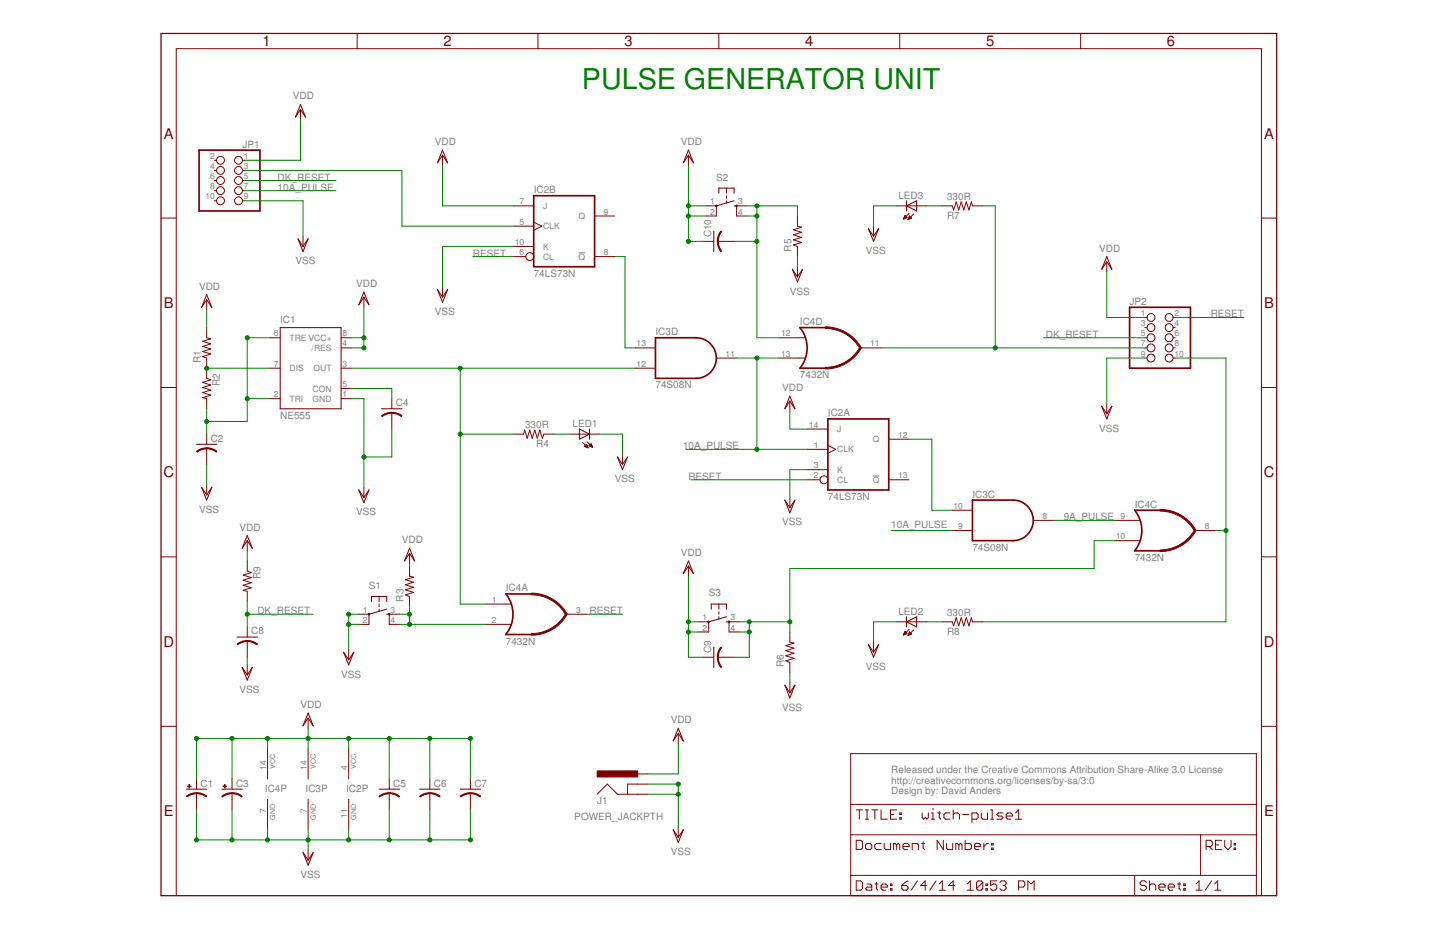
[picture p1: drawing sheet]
<svg xmlns="http://www.w3.org/2000/svg" width="432mm" height="279mm" viewBox="0 0 432 279" stroke-linecap="round" stroke-linejoin="round" font-family="sans-serif">
<path d="M173.9 75.9h2M262.2 143h2" fill="none" stroke="#808080" stroke-width=".3"/>
<path d="M48.4 10.1h335.2v259h-335.2z" fill="none" stroke="#800000" stroke-width=".38"/>
<g fill="none" stroke="#800000" stroke-width=".3">
<path d="M107.3 10.1v4.5M161.6 10.1v4.5M216 10.1v4.5M270.4 10.1v4.5M324.7 10.1v4.5M90.3 32.9v3.1M64.4 48.2h.7M64.4 51.2h.7M64.4 54.2h.7M64.4 57.3h.7M72.9 48.2h.6M72.9 51.2h.6"/>
<path d="M72.9 54.2h.6M72.9 57.3h.6M133 46.6v3.1M206.9 46.6v3.1M218.3 56.5v1.5M218.3 58.8v.8M48.4 65.5h4.6M64.4 60.3h.7M72.9 60.3h.6M91.1 71v3M154.3 61.8h6.1M154.3 67.9h6.1"/>
<path d="M154.3 77.1h3.7M154.3 74h6.1M160.4 66.8l2.4 1.1-2.4 1.3M178.7 64.9h6.1M178.7 77.1h6.1M211.4 72.5h3.1M212.2 61.8h3v3.1h-3M215.7 72.5h4.9M218.3 60.3v.8M224.4 61.8h-3.1v3.1h3.1M239.6 64.9v3l1.3 .4-2.5 .7 2.5 .8-2.5 .7 2.5 .8-2.5 .8 2.5 .7-2.5 .8 1.2 .4v3.1M262.5 67.9v3.1"/>
<path d="M269.3 61.8h9.2M271.5 65.7h.3M271.6 65.6h.5M271.7 65.4h.8M271.7 65.3h.7M271.8 65.1h.5M271.8 64.9h.3M271.9 64.8h.1M271.9 64.7l.6 .7-1 .4M271.9 64.7l-.4 1.1M272.9 65.8h.2M273 65.7h.5"/>
<path d="M273 65.6h.8M273.1 65.4h.7M273.2 64.1l-1.7 1.7M273.2 65.3h.4M273.2 65.1h.3M273.3 64.9h.1M273.3 64.9l.6 .6-1.1 .5M273.3 64.9l-.5 1.1M274.5 64.3l-1.7 1.7M283.1 61.8h3l.5 1.3 .7-2.5 .8 2.5 .7-2.5 .8 2.5 .8-2.5 .7 2.5 .8-2.5 .3 1.2h3.1M332.6 78.6v3.1M379.1 65.5h4.5"/>
<path d="M62.1 98.4v3.1l1.2 .3-2.4 .8 2.4 .7-2.4 .8 2.4 .7-2.4 .8 2.4 .8-2.4 .7 1.2 .5v6.1l1.2 .4-2.4 .8 2.4 .8-2.4 .7 2.4 .8-2.4 .7 2.4 .8-2.4 .8 1.2 .3v3M62.1 90v3.1M109.3 89.3v3M133 86.2v3.1M239.6 80.1v3.1M344 95.4h.7M344 98.4h.7M352.5 95.4h.6M352.5 98.4h.6M48.4 116.4h4.6M81.2 101.5h3M81.2 110.6h3"/>
<path d="M81.2 119.8h3M102.5 101.5h3M102.5 104.5h3M102.5 110.6h3M102.5 119.8h3M102.5 116.7h3M117.7 119.8v3M190.9 104.5h6.1M190.9 110.6h6.1M215.2 107.6h6.1M234.3 101.5h7.6M234.3 107.6h7.6"/>
<path d="M258.7 104.5h6.1M344 101.5h.7M344 104.5h.7M344 107.6h.7M352.5 101.5h.6M352.5 104.5h.6M352.5 107.6h.6M379.1 116.4h4.5M62.1 130.4v3.1M62.1 134.7v4.9M117.7 124v4.9M154.3 130.4h3l.3-1.2 .8 2.5 .8-2.5 .7 2.5 .8-2.5 .8 2.5 .7-2.5 .8 2.5 .4-1.3h3.1"/>
<path d="M171 130.4h9.2M175 132.9l1.7 1.6M175.6 134.1l.6-.6 .5 1zM175.7 134h.8M175.8 134.2h.7M175.9 133.9h.5M176 133.7h.3M176.1 134.3h.5M176.2 133.5h.1M176.4 132.7l1.7 1.7M176.5 134.5h.2M177 133.9l.6-.6 .5 1.1z"/>
<path d="M177.1 133.9h.7M177.2 134h.7M177.2 133.7h.6M177.4 133.5h.3M177.5 134.2h.5M177.5 133.4h.1M177.9 134.3h.1M187 136.5v3.1M237.3 120.5v3.1M242.7 135h6.1M242.7 128.9h6.1M248.8 133.8l2.3 1.2-2.3 1.2"/>
<path d="M267.1 132h6.1M332.6 121.3v3M62.1 145.7v3M109.3 146.4v3.1M237.3 149.5v3M242.7 144.1h3.7M242.7 141.1h6.1M267.1 144.1h6.1M286.1 159.4h6.1M286.1 153.3h6.1M310.5 156.3h6.1M334.9 156.3h7.6"/>
<path d="M359.2 159.4h6.1M48.4 167.3h4.6M74.3 168.5v3.1l1.2 .4-2.4 .8 2.4 .7-2.4 .8 2.4 .8-2.4 .7 2.4 .8-2.4 .8 1.2 .3v3M74.3 162.4v3.1M113.9 179.2v1.5M123.1 170.1v3l1.2 .3-2.5 .8 2.5 .7-2.5 .8 2.5 .7-2.5 .8 2.5 .8-2.5 .7 1.3 .5v3M123.1 166.2v3.1M206.9 170.1v3M334.9 162.4h7.6M379.1 167.3h4.5M74.3 188.3v3.1M74.3 192.6v4.9"/>
<path d="M74.3 199.7v3.1M104.8 195.2v3M107.8 184.5h3.1v3.1h-3.1M113.9 181.5v.7M113.9 183v.8M120 184.5h-3v3.1h3M145.9 187.6h7.6M145.9 181.5h7.6M170.3 184.5h6.1M209.9 186.8h3.1v3.1h-3.1M211.4 197.5h3.1M215.7 197.5h4.9"/>
<path d="M216 181.5v1.5M216 183.8v.7M216 185.3v.8M222.1 186.8h-3v3.1h3M237.3 189.9v3l1.3 .3-2.5 .8 2.5 .7-2.5 .8 2.5 .8-2.5 .7 2.5 .8-2.5 .7 1.2 .5v3M262.5 192.9v3.1M269.3 186.8h9.2M271.5 190.7h.2M271.6 190.5h.5M271.7 190.4h.7M271.7 190.2h.7M271.8 190.1h.5"/>
<path d="M271.8 189.9h.3M271.9 189.8h.1M271.9 189.7l.6 .6-1 .5zM272.9 190.8h.2M273 190.7h.4M273 190.5h.8M273.1 190.4h.7M273.2 189.1l-1.7 1.7M273.2 190.2h.5M273.2 190.1h.3M273.3 189.9h.1M273.3 189.9l.6 .6-1.1 .4z"/>
<path d="M274.5 189.3l-1.7 1.6M283.1 186.8h3l.5 1.2 .7-2.4 .8 2.4 .7-2.4 .8 2.4 .8-2.4 .7 2.4 .8-2.4 .3 1.2h3.1M48.4 218.2h4.6M92.6 215.8v3M237.3 205.1v3M379.1 218.2h4.5M59.1 234v3.1M59.1 238.3v4.9M69.7 234v3.1M69.7 238.3v4.9M80.4 224.9v9.1M92.6 224.9v9.1"/>
<path d="M104.8 224.9v9.1M117 234v3.1M117 238.3v4.9M129.2 234v3.1M129.2 238.3v4.9M141.4 234v3.1M141.4 238.3v4.9M179.4 238.6l3.1-3 3 3h9.2M191.6 232.5h3.1M194.7 235.6h-6.1v3M203.8 220.3v3.1M255.6 226.4h121.9v42.7h-121.9z"/>
<path d="M80.4 240.1v9.2M92.6 240.1v9.2M92.6 255.4v3M104.8 240.1v9.2M203.8 248.5v3.1M255.6 250.8h121.9M255.6 241.7h121.9M257.3 252.5h1.4l.4 .4v1.9l-.4 .4h-1.4zM257.3 243.3h1.8M258.2 243.3v2.8M260.1 253.9l.4-.5h1l.5 .5v.9l-.5 .4h-1l-.4-.4zM260.1 243.3h.9"/>
<path d="M260.1 246.1h.9M260.5 243.3v2.8M262 243.3h1.8M262.9 243.3v2.8M264.8 243.3v2.8h1.8M264.8 253.4h-1.4l-.5 .5v.9l.5 .4h1.4M265.7 253.4v1.4l.4 .4h1.5v-1.8M267.6 244.7h.9M269.4 253.9l.5-.5 .5 .5v1.3M269.4 243.3h-1.8v2.8h1.8M269.4 253.9l-.4-.5h-.5v1.8M269.4 253.9v1.3"/>
<path d="M270.4 244.2h.4v.5h-.4zM270.4 245.6h.4v.5h-.4zM271.3 254.3h1.9v-.4l-.5-.5h-.9l-.5 .5v.9l.5 .4h.9M274.1 255.2v-1.8h1.4l.5 .5v1.3M276.9 253.4h1M277.1 244.2v1.4l.5 .5 .4-.5 .5 .5 .5-.5v-1.4M277.4 252.9v1.9l.5 .4M279.9 246.1h.9M279.9 244.2h.5v1.9M280.4 242.8v.5M281.7 244.2h1M282.2 243.8v1.8l.5 .5"/>
<path d="M283.5 252.5v2.7l-1.9-2.7v2.7M284.4 253.4v1.4l.5 .4h1.4v-1.8M285.5 244.2h-1.4l-.5 .5v.9l.5 .5h1.4M286.4 243.3v2.8M286.4 244.7l.5-.5h.9l.5 .5v1.4M288.1 253.9l-.4-.5h-.5v1.8M288.1 253.9v1.3M288.1 253.9l.5-.5 .5 .5v1.3M289.2 244.7h1.9M290 252.5v2.7h1.4l.5-.4v-.9l-.5-.5h-1.4M292.1 246.1h1.4l.4-.5v-.9l-.4-.5h-1.4v2.9M292.8 254.3h1.9v-.4l-.5-.5h-.9l-.5 .5v.9l.5 .4h.9"/>
<path d="M294.9 244.2v1.4l.4 .5h1.4v-1.9M295.6 253.4v1.8M297 253.4h-.4l-1 .9M297.7 243.3h.4v2.8M297.7 246.1h.9M298 254.8h.4v.4h-.4zM298 253.4h.4v.5h-.4zM301.4 244.2h-1.4l-.5 .5 .5 .5h.9l.5 .4-.5 .5h-1.4M302.3 245.2h1.9v-.5l-.5-.5h-.9l-.5 .5v.9l.5 .5h.9M305.1 246.1h1.9M305.1 244.2l1-.9v2.8M360.8 250.8v12.2"/>
<path d="M362.4 254.3h1.4l.5-.4v-1l-.5-.4h-1.4v2.7M363.3 254.3l1 .9M365.2 253.9h1M367.1 252.5h-1.9v2.7h1.9M368 252.5v1.8l1 .9 .9-.9v-1.8M370.8 254.8h.5v.4h-.5zM370.8 253.4h.5v.5h-.5zM53 269.1v-254.5h326.1v254.5M255.6 263h121.9M257.3 264.6h1.4l.4 .5v1.9l-.4 .4h-1.4zM260.5 265.6h1l.5 .4v1.4h-1.5l-.4-.4 .4-.5h1.5M262.9 265.6h.9"/>
<path d="M263.4 265.1v1.9l.4 .4M264.8 266.5h1.8v-.5l-.5-.4h-.9l-.4 .4v1l.4 .4h.9M267.6 267h.4v.4h-.4zM267.6 265.6h.4v.4h-.4zM271 266h1.4l.5 .5v.5l-.5 .4h-.9l-.5-.4zM272.9 264.6l-1 .5-.9 .9M275.7 264.6l-1.9 2.8M278.5 266h-1.9l1.4-1.4v2.8M281.3 264.6l-1.9 2.8M282.2 267.4h1.9M282.2 265.6l.9-1v2.8M286.9 266h-1.9l1.4-1.4v2.8"/>
<path d="M290.6 267.4h1.9M290.6 265.6l1-1v2.8M295.3 265.1v1.9l-.5 .4h-.9l-.5-.4M295.3 265.1l-.5-.5h-.9l-.5 .5v1.9M295.3 265.1l-1.9 1.9M296.2 267h.5v.4h-.5zM296.2 265.6h.5v.4h-.5zM299.5 264.6h-1.9v1.4l1-.4h.4l.5 .4v1l-.5 .4h-.9l-.5-.4M300.5 265.1l.4-.5h1l.4 .5v.5l-.4 .4M301.4 266h.5M301.9 266l.4 .5v.5l-.4 .4h-1l-.4-.4M306.1 266.5h1.4l.4-.5v-.9l-.4-.5h-1.4v2.8"/>
<path d="M308.9 267.4v-2.8l.9 1 .9-1v2.8M341 263v6.1M344.5 265.1l-.5-.5h-.9l-.5 .5v.5l.5 .4h.9l.5 .5v.5l-.5 .4h-.9l-.5-.4M345.4 266l.5-.4h.9l.5 .4v1.4M345.4 264.6v2.8M348.2 266.5h1.9v-.5l-.5-.4h-.9l-.5 .4v1l.5 .4h.9M351 266.5h1.9v-.5l-.5-.4h-.9l-.5 .4v1l.5 .4h.9M353.8 265.6h1M354.3 265.1v1.9l.5 .4M355.7 267h.5v.4h-.5zM355.7 265.6h.5v.4h-.5zM359.4 267.4h1.8"/>
<path d="M359.4 265.6l.9-1v2.8M364 264.6l-1.8 2.8M365 267.4h1.9M365 265.6l.9-1v2.8"/>
<circle cx="66.3" cy="54.2" r="1.19"/>
<circle cx="66.3" cy="57.3" r="1.19"/>
<circle cx="66.3" cy="51.2" r="1.19"/>
<circle cx="66.3" cy="48.2" r="1.19"/>
<circle cx="71.7" cy="48.2" r="1.19"/>
<circle cx="71.7" cy="54.2" r="1.19"/>
<circle cx="71.7" cy="51.2" r="1.19"/>
<circle cx="71.7" cy="57.3" r="1.19"/>
<circle cx="66.3" cy="60.3" r="1.19"/>
<circle cx="71.7" cy="60.3" r="1.19"/>
<circle cx="159.2" cy="77.1" r="1.19"/>
<circle cx="345.9" cy="98.4" r="1.19"/>
<circle cx="345.9" cy="95.4" r="1.19"/>
<circle cx="351.3" cy="98.4" r="1.19"/>
<circle cx="351.3" cy="95.4" r="1.19"/>
<circle cx="345.9" cy="101.5" r="1.19"/>
<circle cx="345.9" cy="104.5" r="1.19"/>
<circle cx="345.9" cy="107.6" r="1.19"/>
<circle cx="351.3" cy="104.5" r="1.19"/>
<circle cx="351.3" cy="107.6" r="1.19"/>
<circle cx="351.3" cy="101.5" r="1.19"/>
<circle cx="247.6" cy="144.1" r="1.19"/>
</g>
<g fill="none" stroke="#800000" stroke-width=".51">
<path d="M59.8 45.1h18.3v18.3h-18.3zM160.4 58.8h18.3v21.3h-18.3zM248 98.4h-7.6a9.7 9.7 0 0 1 0 12.2h7.6M339.4 92.3h18.3v18.3h-18.3zM197 101.5h12.1a6.1 6.1 0 0 1 6.1 6.1 6.1 6.1 0 0 1-6.1 6.1h-12.1zM248.8 125.9h18.3v21.3h-18.3zM292.2 150.2h12.2a6.1 6.1 0 0 1 6.1 6.1 6.1 6.1 0 0 1-6.1 6.1h-12.2zM348.6 153.3h-7.6a9.7 9.7 0 0 1 0 12.2h7.6M159.6 178.4h-7.6a9.7 9.7 0 0 1 0 12.2h7.6"/>
<circle cx="215.2" cy="61.8" r=".15"/>
<circle cx="221.3" cy="61.8" r=".15"/>
<circle cx="110.9" cy="184.5" r=".15"/>
<circle cx="117" cy="184.5" r=".15"/>
<circle cx="213" cy="186.8" r=".15"/>
<circle cx="219.1" cy="186.8" r=".15"/>
</g>
<g fill="#800000" stroke="#800000" stroke-width=".3">
<path d="M248 110.4a12 12 0 0 0 10.4-6l.4 .2a12.4 12.4 0 0 1-10.8 6.2z" fill-rule="evenodd"/>
<path d="M248 98.2a12.5 12.5 0 0 1 10.8 6.3l-.4 .2a12 12 0 0 0-10.4-6z" fill-rule="evenodd"/>
<path d="M348.6 165.2a12 12 0 0 0 10.3-6l.5 .2a12.4 12.4 0 0 1-10.8 6.3z" fill-rule="evenodd"/>
<path d="M348.6 153.1a12.3 12.3 0 0 1 10.8 6.2l-.5 .3a11.9 11.9 0 0 0-10.3-6.1z" fill-rule="evenodd"/>
<path d="M62.1 134.5l1.4 .2 1.7 .9-.2 .2-1.1-.6-1.8-.4z" fill-rule="evenodd"/>
<path d="M59.1 135.6l1.1-.7 1.9-.4v.4l-1.2 .1-1.7 .8z" fill-rule="evenodd"/>
<path d="M117.7 123.9l1.4 .1 1.7 .9-.2 .3-1.1-.7-1.8-.3z" fill-rule="evenodd"/>
<path d="M114.7 124.9l1.1-.7 1.9-.3v.3l-1.2 .1-1.6 .9z" fill-rule="evenodd"/>
<path d="M59.1 238.1l1.3 .2 1.7 .9-.1 .2-1.1-.6-1.8-.4z" fill-rule="evenodd"/>
<path d="M56 239.2l1.2-.7 1.9-.3v.3l-1.8 .3-1.1 .6z" fill-rule="evenodd"/>
<path d="M69.7 238.1l1.4 .2 1.7 .9-.2 .2-1.1-.6-1.8-.4z" fill-rule="evenodd"/>
<path d="M66.7 239.2l1.7-.9 1.3-.1v.3l-1.8 .3-1.1 .6z" fill-rule="evenodd"/>
<path d="M141.4 238.1l1.3 .2 1.7 .9-.2 .2-1-.6-1.9-.4z" fill-rule="evenodd"/>
<path d="M138.3 239.2l1.2-.7 1.9-.3v.3l-1.9 .3-1 .6z" fill-rule="evenodd"/>
<path d="M129.2 238.1l1.3 .2 1.7 .9-.2 .2-1-.6-1.8-.4z" fill-rule="evenodd"/>
<path d="M126.1 239.2l1.2-.7 1.9-.3v.3l-1.9 .3-1 .6z" fill-rule="evenodd"/>
<path d="M117 238.1l1.3 .2 1.7 .9-.2 .2-1-.6-1.8-.4z" fill-rule="evenodd"/>
<path d="M113.9 239.2l1.2-.7 1.9-.3v.3l-1.8 .3-1.1 .6z" fill-rule="evenodd"/>
<path d="M74.3 192.4l1.9 .4 1.2 .7-.2 .2-1.7-.8-1.2-.2z" fill-rule="evenodd"/>
<path d="M71.2 193.5l1.7-.9 1.4-.2v.3l-1.8 .4-1.1 .6z" fill-rule="evenodd"/>
<path d="M216.6 194.4l.2 .2-.6 1-.4 1.9h-.3l.2-1.4z" fill-rule="evenodd"/>
<path d="M215.6 197.5h.3l.1 1.2 .8 1.6-.2 .2-.7-1.2z" fill-rule="evenodd"/>
<path d="M216.6 69.4l.2 .2-.6 1.1-.4 1.8h-.3l.2-1.3z" fill-rule="evenodd"/>
<path d="M215.6 72.5h.3l.1 1.2 .8 1.7-.2 .2-.7-1.2z" fill-rule="evenodd"/>
<path d="M159.7 190.4a11.9 11.9 0 0 0 10.3-6.1l.4 .3a12.3 12.3 0 0 1-10.7 6.2z" fill-rule="evenodd"/>
<path d="M159.7 178.2a12.3 12.3 0 0 1 10.7 6.3l-.4 .2a11.9 11.9 0 0 0-10.3-6z" fill-rule="evenodd"/>
</g>
<g fill="none" stroke="#800000" stroke-width=".32">
<path d="M90.3 31.4l1.5 3.8-1.5-2.3-1.5 2.3zM133 45.1l1.5 3.8-1.5-2.3-1.6 2.3zM206.9 45.1l1.5 3.8-1.5-2.3-1.6 2.3zM216 58v-1.5h4.6v1.5M89.5 71.8l1.6 2.2 1.5-2.2-1.5 3.8zM214.5 69.5v6.1M220.6 61.8h.7M220.6 60.3l-5.4 1.5M261 68.7l1.5 2.3 1.5-2.3-1.5 3.8zM272.4 61.8l3-1.5v3.1zM272.4 60.3v3.1M332.6 77.1l1.5 3.8-1.5-2.3-1.6 2.3z"/>
<path d="M62.1 88.5l1.5 3.8-1.5-2.3-1.5 2.3zM84.2 98.4h18.3v24.4h-18.3zM109.3 87.8l1.6 3.8-1.6-2.3-1.5 2.3zM131.4 87l1.6 2.3 1.5-2.3-1.5 3.8zM238.1 80.9l1.5 2.3 1.6-2.3-1.6 3.8zM237.3 119l1.6 3.8-1.6-2.3-1.5 2.3zM59.1 133.5h6.1M114.7 122.8h6.1M174.1 128.9l3 1.5-3 1.6zM177.1 128.9v3.1M185.5 137.3l1.5 2.3 1.6-2.3-1.6 3.8zM331 122l1.6 2.3 1.5-2.3-1.5 3.9z"/>
<path d="M60.6 146.4l1.5 2.3 1.5-2.3-1.5 3.8zM107.8 147.2l1.5 2.3 1.6-2.3-1.6 3.8zM235.8 150.2l1.5 2.3 1.6-2.3-1.6 3.9zM74.3 160.9l1.5 3.8-1.5-2.3-1.5 2.3zM123.1 164.7l1.5 3.8-1.5-2.3-1.6 2.3zM206.9 168.5l1.5 3.8-1.5-2.2-1.6 2.2zM71.2 191.4h6.1M103.3 196l1.5 2.2 1.5-2.2-1.5 3.7zM111.6 180.7v-1.5h4.6v1.5M116.2 184.5h.8M116.2 183l-5.3 1.5M213.7 183v-1.5h4.6v1.5"/>
<path d="M214.5 194.4v6.1M218.3 186.8h.8M218.3 185.3l-5.3 1.5M261 193.7l1.5 2.3 1.5-2.3-1.5 3.8zM272.4 185.3v3M272.4 186.8l3-1.5v3zM72.8 200.5l1.5 2.3 1.5-2.3-1.5 3.8zM92.6 214.2l1.5 3.8-1.5-2.2-1.5 2.2zM203.8 218.8l1.5 3.8-1.5-2.3-1.5 2.3zM235.8 205.8l1.5 2.3 1.6-2.3-1.6 3.9zM56 237.1h6.1M66.7 237.1h6.1"/>
<path d="M113.9 237.1h6.1M126.1 237.1h6.1M138.3 237.1h6.1M91.1 256.1l1.5 2.3 1.5-2.3-1.5 3.8zM202.3 249.3l1.5 2.3 1.5-2.3-1.5 3.8z"/>
</g>
<g fill="#800000" stroke="#800000" stroke-width=".3">
<path d="M56.3 236.1h1.1v.2h-1.1z"/>
<path d="M56.8 235.7h.2v1h-.2z"/>
<path d="M67 236.1h1.1v.2h-1.1z"/>
<path d="M67.5 235.7h.1v1h-.1z"/>
<path d="M179.4 231.6h12.2v1.8h-12.2z"/>
</g>
<g fill="none" stroke="#008000" stroke-width=".3">
<path d="M90.3 36v12.2h-16.8M73.5 57.3h27.5M73.5 51.2h47.3v16.7h33.5M73.5 54.2h27.5M133 49.7v12.1h21.3M206.9 49.7v22.8h4.5M73.5 60.3h17.6v10.7M142.1 77.1h12.2M154.3 74h-21.3v12.2M184.8 77.1h3v27.4h3.1M206.9 64.9h5.3M206.9 61.8h5.3"/>
<path d="M220.6 72.5h6.8M224.4 64.9h3M224.4 61.8h15.2v3.1M227.4 61.8v39.7h6.9M239.6 77.1v3M269.3 61.8h-6.8v6.1M278.5 61.8h4.6M295.3 61.8h3.8v42.7M62.1 93.1v5.3M109.3 92.3v12.2h-3.8M332.6 81.7v13.7h11.4M353.1 95.4h20.6"/>
<path d="M62.1 110.6h19.1M74.3 119.8h6.9M81.2 101.5h-6.9v25.1h-12.2M105.5 110.6h85.4M105.5 101.5h3.8M105.5 119.8h3.8v26.6M105.5 116.7h12.2v3.1M138.3 110.6v70.9h7.6M221.3 107.6h13M227.4 107.6v27.4M264.8 104.5h79.2M313.5 101.5h30.5"/>
<path d="M344 107.6h-11.4v13.7M353.1 107.6h15.3v79.2h-73.1M62.1 122.8v7.6M62.1 139.6v6.1M117.7 128.9v8.4h-8.4M138.3 130.4h16M166.5 130.4h4.5M180.2 130.4h6.8v6.1M206.1 135h36.6M237.3 123.6v5.3h5.4M273.2 132h6.8v21.3h6.1M207.6 144.1h35.1"/>
<path d="M242.7 141.1h-5.4v8.4M267.8 159.4h18.3M316.6 156.3h18.3M365.3 159.4h3.1M74.3 165.5v3M123.1 169.3v.8M206.9 173.1v24.4h4.5M334.9 162.4h-6.1v8.4h-91.5v19.1M74.3 180.7v7.6M74.3 197.5v2.2M74.3 184.5h19.8M104.8 187.6h3"/>
<path d="M107.8 184.5h-3v10.7M120 187.6h25.9M120 184.5h3.1M123.1 182.2v5.4M176.4 184.5h10.6M206.9 186.8h3M206.9 189.9h3M222.1 186.8h15.2M222.1 189.9h3M225.1 186.8v10.7h-4.5M269.3 186.8h-6.8v6.1M278.5 186.8h4.6"/>
<path d="M92.6 218.8v6.1M237.3 202v3.1M59.1 234v-12.2h82.3v12.2M69.7 221.8v12.2M80.4 221.8v3.1M104.8 221.8v3.1M117 221.8v12.2M129.2 221.8v12.2M194.7 235.6h9.1v12.9M194.7 238.6h9.1M203.8 223.4v9.1h-9.1M59.1 243.2v9.1h82.3v-9.1"/>
<path d="M69.7 243.2v9.1M80.4 249.3v3M92.6 249.3v6.1M104.8 249.3v3M117 243.2v9.1M129.2 243.2v9.1"/>
</g>
<g fill="#008000" stroke="#008000" stroke-width=".3">
<circle cx="368.4" cy="159.4" r=".61"/>
<circle cx="227.4" cy="135" r=".61"/>
<circle cx="227.4" cy="107.6" r=".61"/>
<circle cx="138.3" cy="110.6" r=".61"/>
<circle cx="138.3" cy="130.4" r=".61"/>
<circle cx="80.4" cy="221.8" r=".61"/>
<circle cx="92.6" cy="221.8" r=".61"/>
<circle cx="104.8" cy="221.8" r=".61"/>
<circle cx="59.1" cy="221.8" r=".61"/>
<circle cx="69.7" cy="221.8" r=".61"/>
<circle cx="117" cy="221.8" r=".61"/>
<circle cx="129.2" cy="221.8" r=".61"/>
<circle cx="141.4" cy="221.8" r=".61"/>
<circle cx="206.9" cy="186.8" r=".61"/>
<circle cx="206.9" cy="189.9" r=".61"/>
<circle cx="206.9" cy="61.8" r=".61"/>
<circle cx="206.9" cy="64.9" r=".61"/>
<circle cx="109.3" cy="101.5" r=".61"/>
<circle cx="109.3" cy="104.5" r=".61"/>
<circle cx="227.4" cy="61.8" r=".61"/>
<circle cx="227.4" cy="64.9" r=".61"/>
<circle cx="227.4" cy="72.5" r=".61"/>
<circle cx="225.1" cy="186.8" r=".61"/>
<circle cx="225.1" cy="189.9" r=".61"/>
<circle cx="237.3" cy="186.8" r=".61"/>
<circle cx="92.6" cy="252.3" r=".61"/>
<circle cx="80.4" cy="252.3" r=".61"/>
<circle cx="104.8" cy="252.3" r=".61"/>
<circle cx="117" cy="252.3" r=".61"/>
<circle cx="129.2" cy="252.3" r=".61"/>
<circle cx="141.4" cy="252.3" r=".61"/>
<circle cx="59.1" cy="252.3" r=".61"/>
<circle cx="69.7" cy="252.3" r=".61"/>
<circle cx="104.8" cy="184.5" r=".61"/>
<circle cx="104.8" cy="187.6" r=".61"/>
<circle cx="109.3" cy="137.3" r=".61"/>
<circle cx="203.8" cy="235.6" r=".61"/>
<circle cx="203.8" cy="238.6" r=".61"/>
<circle cx="62.1" cy="110.6" r=".61"/>
<circle cx="74.3" cy="101.5" r=".61"/>
<circle cx="74.3" cy="119.8" r=".61"/>
<circle cx="62.1" cy="126.6" r=".61"/>
<circle cx="299.1" cy="104.5" r=".61"/>
<circle cx="74.3" cy="184.5" r=".61"/>
<circle cx="206.9" cy="72.5" r=".61"/>
<circle cx="123.1" cy="184.5" r=".61"/>
<circle cx="123.1" cy="187.6" r=".61"/>
</g>
<text font-size="8.6" fill="#008000" x="174.9" y="26.8">PULSE GENERATOR UNIT</text>
<g font-size="4.4" fill="#800000">
<text x="78.9" y="13.9">1</text>
<text x="133.3" y="13.9">2</text>
<text x="187.6" y="13.9">3</text>
<text x="242" y="13.9">4</text>
<text x="296.3" y="13.9">5</text>
<text x="350.7" y="13.9">6</text>
<text x="49.2" y="41.6">A</text>
<text x="379.9" y="41.6">A</text>
<text x="49.2" y="92.5">B</text>
<text x="379.9" y="92.5">B</text>
<text x="49.1" y="143.4">C</text>
<text x="379.8" y="143.4">C</text>
<text x="49.1" y="194.3">D</text>
<text x="379.8" y="194.3">D</text>
<text x="49.2" y="245.2">E</text>
<text x="379.9" y="245.2">E</text>
</g>
<g font-size="3" fill="#808080">
<text x="88" y="29.9">VDD</text>
<text x="72.9" y="44.3">JP1</text>
<text x="130.7" y="43.6">VDD</text>
<text x="204.6" y="43.6">VDD</text>
<text x="83.4" y="57.3">10A_PULSE</text>
<text x="83.4" y="54.2">DK_RESET</text>
<text x="160.4" y="58">IC2B</text>
<text x="215.2" y="54.2">S2</text>
<text x="270" y="59.7">LED3</text>
<text x="284.6" y="60">330R</text>
<text x="284.6" y="65.8">R7</text>
<text x="213.7" y="71.3" transform="rotate(-90 213.7 71.3)">C10</text>
<text x="142.1" y="77.1">RESET</text>
<text x="237.8" y="75.6" transform="rotate(-90 237.8 75.6)">R5</text>
<text x="260.2" y="76.3">VSS</text>
<text x="330.3" y="75.6">VDD</text>
<text x="88.8" y="79.4">VSS</text>
<text x="160.4" y="83.2">74LS73N</text>
<text x="59.8" y="87">VDD</text>
<text x="107.1" y="86.2">VDD</text>
<text x="237.3" y="88.5">VSS</text>
<text x="130.7" y="94.6">VSS</text>
<text x="339.4" y="91.6">JP2</text>
<text x="363.8" y="95.4">RESET</text>
<text x="84.2" y="96.9">IC1</text>
<text x="197" y="100.7">IC3D</text>
<text x="240.4" y="97.7">IC4D</text>
<text x="314.3" y="101.5">DK_RESET</text>
<text x="60.3" y="109.1" transform="rotate(-90 60.3 109.1)">R1</text>
<text x="240.4" y="113.7">7432N</text>
<text x="66" y="116" transform="rotate(-90 66 116)">R2</text>
<text x="197" y="116.7">74S08N</text>
<text x="235.1" y="117.5">VDD</text>
<text x="84.2" y="125.9">NE555</text>
<text x="118.9" y="122">C4</text>
<text x="248.8" y="125.1">IC2A</text>
<text x="157.8" y="128.6">330R</text>
<text x="172.1" y="128.3">LED1</text>
<text x="330.3" y="129.7">VSS</text>
<text x="63.3" y="132.7">C2</text>
<text x="161.1" y="134.4">R4</text>
<text x="205.2" y="134.9">10A_PULSE</text>
<text x="184.8" y="144.9">VSS</text>
<text x="206.9" y="144.1">RESET</text>
<text x="292.2" y="149.5">IC3C</text>
<text x="59.8" y="154">VSS</text>
<text x="107.1" y="154.8">VSS</text>
<text x="248.8" y="150.2">74LS73N</text>
<text x="341" y="152.5">IC4C</text>
<text x="72" y="159.4">VDD</text>
<text x="235.1" y="157.9">VSS</text>
<text x="267.8" y="158.6">10A_PULSE</text>
<text x="319.6" y="156.3">9A_PULSE</text>
<text x="120.8" y="163.2">VDD</text>
<text x="204.6" y="167">VDD</text>
<text x="292.2" y="165.5">74S08N</text>
<text x="78.2" y="173.9" transform="rotate(-90 78.2 173.9)">R9</text>
<text x="341" y="168.5">7432N</text>
<text x="110.9" y="176.9">S1</text>
<text x="152" y="177.7">IC4A</text>
<text x="213" y="179.2">S3</text>
<text x="77.3" y="184.5">DK_RESET</text>
<text x="121.3" y="180.7" transform="rotate(-90 121.3 180.7)">R3</text>
<text x="177.2" y="184.5">RESET</text>
<text x="270" y="184.7">LED2</text>
<text x="284.6" y="185">330R</text>
<text x="75.5" y="190.6">C8</text>
<text x="284.6" y="190.7">R8</text>
<text x="152" y="193.7">7432N</text>
<text x="213.7" y="196.3" transform="rotate(-90 213.7 196.3)">C9</text>
<text x="102.5" y="203.6">VSS</text>
<text x="235.5" y="200.5" transform="rotate(-90 235.5 200.5)">R6</text>
<text x="260.2" y="201.3">VSS</text>
<text x="72" y="208.1">VSS</text>
<text x="90.3" y="212.7">VDD</text>
<text x="235.1" y="213.5">VSS</text>
<text x="201.5" y="217.3">VDD</text>
<text x="267.8" y="232.2">Released under the Creative Commons Attribution Share-Alike 3.0 License</text>
<text x="60.3" y="236.3">C1</text>
<text x="70.9" y="236.3">C3</text>
<text x="79.6" y="237.9">IC4P</text>
<text x="91.8" y="237.9">IC3P</text>
<text x="104" y="237.9">IC2P</text>
<text x="118.2" y="236.3">C5</text>
<text x="130.4" y="236.3">C6</text>
<text x="142.6" y="236.3">C7</text>
<text x="267.8" y="235.4">http://creativecommons.org/licenses/by-sa/3.0</text>
<text x="267.8" y="238.6">Design by: David Anders</text>
<text x="179.4" y="241.7">J1</text>
<text x="172.6" y="246.2">POWER_JACKPTH</text>
<text x="201.5" y="256.9">VSS</text>
<text x="90.3" y="263.8">VSS</text>
</g>
<g font-size="2.6" fill="#808080">
<text x="63.2" y="47.7">2</text>
<text x="73.3" y="47.7">1</text>
<text x="63.2" y="50.8">4</text>
<text x="63.2" y="53.8">6</text>
<text x="73.3" y="50.8">3</text>
<text x="73.3" y="53.8">5</text>
<text x="61.8" y="59.9">10</text>
<text x="63.2" y="56.9">8</text>
<text x="73.3" y="56.9">7</text>
<text x="73.3" y="59.9">9</text>
<text x="156.1" y="61.4">7</text>
<text x="163.2" y="62.8">J</text>
<text x="173.9" y="65.8">Q</text>
<text x="181.5" y="64.5">9</text>
<text x="213.4" y="61.4">1</text>
<text x="213.4" y="64.5">2</text>
<text x="221.8" y="61.4">3</text>
<text x="221.8" y="64.5">4</text>
<text x="156.1" y="67.5">5</text>
<text x="163.2" y="68.9">CLK</text>
<text x="154.7" y="73.6">10</text>
<text x="156.1" y="76.7">6</text>
<text x="163.2" y="75">K</text>
<text x="181.5" y="76.7">8</text>
<text x="163.2" y="78">CL</text>
<text x="173.9" y="78">Q</text>
<text x="342.8" y="95">1</text>
<text x="352.9" y="95">2</text>
<text x="82.3" y="101">6</text>
<text x="102.9" y="101">8</text>
<text x="234.7" y="101">12</text>
<text x="342.8" y="98">3</text>
<text x="342.8" y="101">5</text>
<text x="352.9" y="98">4</text>
<text x="352.9" y="101">6</text>
<text x="87" y="102.4">TRE VCC+</text>
<text x="93.6" y="105.4">/RES</text>
<text x="102.9" y="104.1">4</text>
<text x="191.3" y="104.1">13</text>
<text x="218" y="107.1">11</text>
<text x="234.7" y="107.1">13</text>
<text x="261.5" y="104.1">11</text>
<text x="342.8" y="104.1">7</text>
<text x="342.8" y="107.1">9</text>
<text x="352.9" y="104.1">8</text>
<text x="352.9" y="107.1">10</text>
<text x="82.3" y="110.2">7</text>
<text x="87" y="111.5">DIS</text>
<text x="94.2" y="111.5">OUT</text>
<text x="102.9" y="110.2">3</text>
<text x="191.3" y="110.2">12</text>
<text x="82.3" y="119.3">2</text>
<text x="93.9" y="117.6">CON</text>
<text x="102.9" y="119.3">1</text>
<text x="102.9" y="116.3">5</text>
<text x="87" y="120.7">TRI</text>
<text x="93.9" y="120.7">GND</text>
<text x="243.1" y="128.5">14</text>
<text x="251.6" y="129.8">J</text>
<text x="269.9" y="131.5">12</text>
<text x="244.5" y="134.6">1</text>
<text x="251.6" y="135.9">CLK</text>
<text x="262.2" y="132.9">Q</text>
<text x="244.5" y="143.7">2</text>
<text x="244.5" y="140.7">3</text>
<text x="251.6" y="142">K</text>
<text x="269.9" y="143.7">13</text>
<text x="251.6" y="145.1">CL</text>
<text x="262.2" y="145">Q</text>
<text x="286.5" y="152.9">10</text>
<text x="313.3" y="155.9">8</text>
<text x="336.7" y="155.9">9</text>
<text x="288" y="159">9</text>
<text x="362.1" y="159">8</text>
<text x="335.3" y="162">10</text>
<text x="109" y="184.1">1</text>
<text x="117.4" y="184.1">3</text>
<text x="147.8" y="181">1</text>
<text x="173.1" y="184.1">3</text>
<text x="109" y="187.1">2</text>
<text x="117.4" y="187.1">4</text>
<text x="147.8" y="187.1">2</text>
<text x="211.1" y="186.4">1</text>
<text x="211.1" y="189.4">2</text>
<text x="219.5" y="186.4">3</text>
<text x="219.5" y="189.4">4</text>
<text x="80" y="231.2" transform="rotate(-90 80 231.2)">14</text>
<text x="92.2" y="231.2" transform="rotate(-90 92.2 231.2)">14</text>
<text x="104.3" y="231.2" transform="rotate(-90 104.3 231.2)">4</text>
<text x="80" y="244.4" transform="rotate(-90 80 244.4)">7</text>
<text x="92.2" y="244.4" transform="rotate(-90 92.2 244.4)">7</text>
<text x="104.3" y="245.8" transform="rotate(-90 104.3 245.8)">11</text>
</g>
<g font-size="2.1" fill="#808080">
<text x="82.7" y="231" transform="rotate(-90 82.7 231)">VCC</text>
<text x="94.9" y="231" transform="rotate(-90 94.9 231)">VCC</text>
<text x="107.1" y="231" transform="rotate(-90 107.1 231)">VCC</text>
<text x="82.7" y="246.2" transform="rotate(-90 82.7 246.2)">GND</text>
<text x="94.9" y="246.2" transform="rotate(-90 94.9 246.2)">GND</text>
<text x="107.1" y="246.2" transform="rotate(-90 107.1 246.2)">GND</text>
</g>
</svg>
